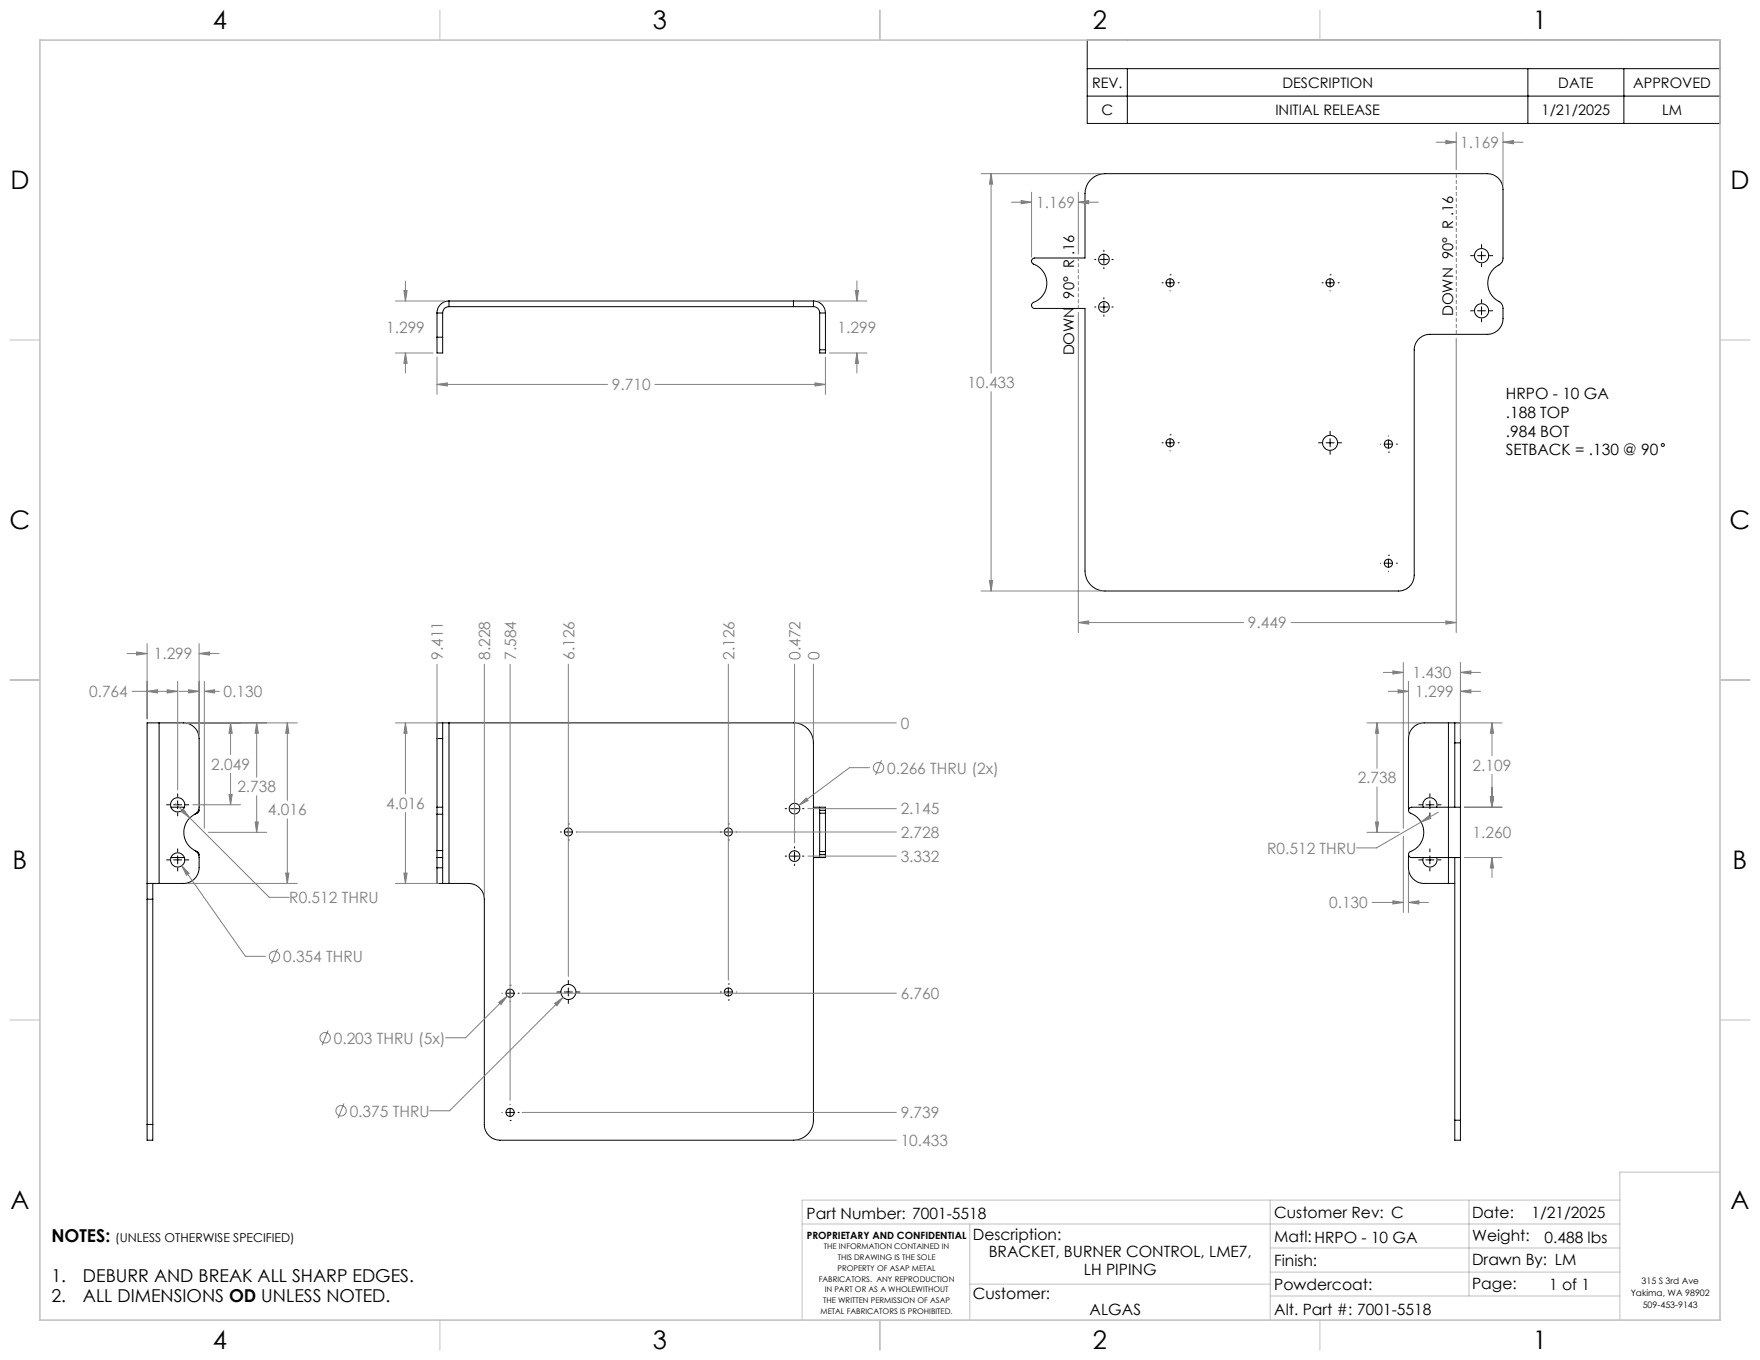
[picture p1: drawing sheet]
<svg xmlns="http://www.w3.org/2000/svg" width="559mm" height="432mm" viewBox="0 0 559 432" stroke-linecap="round" stroke-linejoin="round" font-family="sans-serif">
<g fill="none" stroke="#000" stroke-width=".32">
<path d="M345.2 12.7h200.9v26.5h-200.9zM345.2 21.8h200.9M345.2 30.5h200.9M357.9 21.8v17.4M485.1 21.8v17.4M515.6 21.8v17.4M346.4 57l1.9-1.3 2.5-.6h121.4a5 5 0 0 1 5 5v22.1l-.6 1.3a8.5 8.5 0 0 0-3.9 4.3 6.9 6.9 0 0 0 3.8 8.3l.7 1.3v3.7a5 5 0 0 1-5 5.1h-18.2a5 5 0 0 0-5 5v71.4a5.1 5.1 0 0 1-5 5h-93.2a6.4 6.4 0 0 1-6.3-6.3v-83.4h-16a1.04 1.04 0 0 1-1-1 1.04 1.04 0 0 1 1-1.1 6.6 6.6 0 0 0 3.9-6.3 6.6 6.6 0 0 0-4.6-5.9l-.2-1 .4-.6 .5-.1h16v-20.4l.6-2.6zM350.5 79.4v.4M470.4 77.6v1M470.4 79.9v2.5M138.7 99.4v7.7M138.7 99.4h1.8"/>
<path d="M140.5 99.4v7.7M142.6 97.4l-1.4 .5-.5 .7-.2 .8M142.6 95.6a3.8 3.8 0 0 0-3.9 3.8M142.6 95.6v1.8M142.6 95.6h109.3M142.6 97.4h109.3M251.9 95.6h6.4M251.9 97.4h6.4M251.9 95.6v1.8M258.3 95.6a3.8 3.8 0 0 1 3.8 3.8M258.3 97.4l1.3 .5 .6 .8v.7M258.3 95.6v1.8"/>
<path d="M260.2 99.4h1.9M260.2 99.4v11.7M262.1 99.4v11.7M347.6 82.4h.3M347.6 97.5h.3M349.2 82.4h2.6M349.2 97.5h2.6M350.5 81.1v2.5M350.5 84.9v.4M350.5 94.5v.4M350.5 96.2v2.5M353 82.4h.4"/>
<path d="M353 97.5h.4M369 89.8h.1M370.2 89.8h2.6M371.5 87.2h.1M371.5 88.5v2.6M371.5 92.3v.1M374.1 89.8h.1M419.8 89.8h.1M421 89.8h2.6M422.3 87.2h.1M422.3 88.5v2.6M422.3 92.3v.1"/>
<path d="M424.9 89.8h.1M466.9 98.7h1M466.9 81.2h1M469.1 98.7h2.6M469.1 81.2h2.6M470.4 83.7v1M470.4 95.1v1M470.4 97.4v2.5M472.9 98.7h1M472.9 81.2h1M138.7 107.1v5h1.8v-5M138.7 107.1h1.8"/>
<path d="M260.2 111.1v1h1.9v-1M260.2 111.1h1.9M350.5 100v.4M470.4 101.2v1M371.5 138h.1M371.5 139.3v2.6M422.3 136.9v1.1M422.3 139.3v2.6M440.8 138.4v.1M440.8 139.7v2.6M369 140.6h.1M370.2 140.6h2.6"/>
<path d="M371.5 143.1v.1M374.1 140.6h.1M418.6 140.6h1.2M421 140.6h2.6M422.3 143.1v1.2M424.9 140.6h1M438.3 141h.1M439.6 141h2.5M440.8 143.5h.1M443.4 141h.1M438.3 178.8h.1M439.6 178.8h2.5"/>
<path d="M440.8 176.3h.1M440.8 177.6v2.5M443.4 178.8h.1M440.8 181.4h.1M50.5 229.5h7.7a5 5 0 0 1 5 5v22l-.3 1.1-1 .9M50.5 229.5h-3.8v51M50.5 229.5v51M138.7 234.5v21.8M138.7 234.5h1.8M140.5 229.5h-1.8v5M140.5 229.5v5M140.5 229.5h2.1"/>
<path d="M140.5 234.5v21.8M142.6 229.5h109.3a6.4 6.4 0 0 1 6.4 6.4v119.8a6.4 6.4 0 0 1-6.4 6.3h-93.2a5 5 0 0 1-4.9-5v-71.5a5.1 5.1 0 0 0-5-5h-6.2M142.6 229.5v51M459.9 229.5h2M459.9 229.5h-7.7a5 5 0 0 0-5 5l.1 22.4M459.9 229.5v51M461.9 229.5v6.4M461.9 229.5h1.8v6.4M461.9 235.9v20.4M461.9 235.9h1.8M463.7 235.9v119.8M52.9 255.5h1"/>
<path d="M54.3 256.3h4.2M55.1 255.5h2.6M56.4 252v1M56.4 254.2v2.6M56.4 258.1v.9M58.9 255.5h1M61.9 258.5a6.5 6.5 0 0 0 0 11.6M63.1 256.9l-.1 .9-1.1 .7M138.7 256.3v2.2M138.7 258.5v11.6M138.7 256.3h1.8M138.7 258.5h1.8"/>
<path d="M140.5 256.3v2.2M140.5 258.5v11.6M249.3 256.8h.4M251 256.8h2.5M252.3 253.8v.4M252.3 255.5v2.5M252.3 259.3v.4M254.8 256.8h.4M258.3 256.3h1.9M260.2 256.3v1M260.2 256.3h1.9v1M260.2 257.3v.9"/>
<path d="M260.2 258.2v12.2M260.2 257.3h1.9M260.2 258.2h1.9M262.1 257.3v.9M262.1 258.2v12.2M450.5 255.5h.9M451.9 256.3a2.25 2.25 0 0 1 2.1-3 2.25 2.25 0 0 1 2.1 3M452.7 255.5h2.6M454 252v1M454 254.2v2.6M454 258.1v.9M456.5 255.5h1"/>
<path d="M463.7 256.3h-15.5a1.02 1.02 0 0 0-1 1 1.02 1.02 0 0 0 1 1 6.6 6.6 0 0 1 3.8 6.4 6.6 6.6 0 0 1-4.5 5.9l-.2 1 .7 .7h15.7M52.9 273h1M54.3 272.3h4.2M55.1 273h2.6M56.4 269.5v1M56.4 271.7v2.6M56.4 275.6v.9M58.9 273h1M61.9 270.1l1 .9 .3 .8v3.7a5 5 0 0 1-5 5h-7.7M61.9 270.1l1.1 .6 .1 1M138.7 270.1v2.2M138.7 275.5v5h1.8"/>
<path d="M138.7 270.1h1.8M138.7 272.3h1.8M138.7 275.5h1.8M138.7 272.3v3.2M140.5 270.1v2.2M140.5 275.5v5M140.5 272.3v3.2M177.9 264.2h.1M179.2 264.2h2.5M180.4 261.6h.1M180.4 266.7h.1M180.4 262.9v2.5"/>
<path d="M183 264.2h.1M228.7 264.2h.1M230 264.2h2.5M231.2 261.6h.1M231.2 266.7h.1M231.2 262.9v2.5M233.8 264.2h.1M249.3 271.8h.4M251 271.8h2.5M252.3 268.9v.4M252.3 270.5v2.6M252.3 274.4v.4"/>
<path d="M254.8 271.8h.4M258.3 272.3h1.9M260.2 270.4v.9M260.2 271.3v1M260.2 271.3h1.9M260.2 270.4h1.9M262.1 270.4v.9M262.1 271.3v1h-1.9M447.3 271.7l-.1 3.8a5 5 0 0 0 5 5h7.7M450.5 273h.9M451.9 272.3a2.25 2.25 0 0 0 2.1 3 2.25 2.25 0 0 0 2.1-3M452.7 273h2.6"/>
<path d="M454 269.5v1M454 271.7v2.6M454 275.6v.9M456.5 273h1M461.9 272.3v83.4M46.7 280.5h3.8M46.7 280.5v5M46.7 285.5v71.5M46.7 285.5h1.8M48.5 280.5v5M48.5 285.5v71.5M140.5 280.5h2.1"/>
<path d="M459.9 280.5h2M159.4 315.3h.1M160.7 315.3h2.5M162 312.8h.1M162 314.1v2.5M162 317.9h.1M164.5 315.3h.1M176.8 315h1.1M179.2 315h2.5M180.4 311.3v1.1M180.4 313.7v2.5M180.4 317.5v1.1"/>
<path d="M183 315h1.1M228.7 315h.1M230 315h2.5M231.2 312.4h.1M231.2 317.5h.1M231.2 313.7v2.5M233.8 315h.1M46.7 357v5h1.8v-5M46.7 357h1.8M159.4 353.2h.1M160.7 353.2h2.5M162 355.7h.1"/>
<path d="M162 350.6v.1M162 351.9v2.6M164.5 353.2h.1M461.9 355.7v6.3h1.8v-6.3M461.9 355.7h1.8"/>
<circle cx="350.5" cy="82.4" r="1.68"/>
<circle cx="350.5" cy="97.5" r="1.69"/>
<circle cx="371.5" cy="89.8" r="1.27"/>
<circle cx="422.3" cy="89.8" r="1.27"/>
<circle cx="470.4" cy="81.2" r="2.25"/>
<circle cx="470.4" cy="98.7" r="2.25"/>
<circle cx="371.5" cy="140.6" r="1.27"/>
<circle cx="422.3" cy="140.6" r="2.38"/>
<circle cx="440.8" cy="141" r="1.29"/>
<circle cx="528" cy="141.3" r=".47"/>
<circle cx="440.8" cy="178.8" r="1.29"/>
<circle cx="56.4" cy="255.5" r="2.26"/>
<circle cx="252.3" cy="256.8" r="1.69"/>
<circle cx="56.4" cy="273" r="2.26"/>
<circle cx="180.5" cy="264.2" r="1.27"/>
<circle cx="231.3" cy="264.2" r="1.27"/>
<circle cx="252.3" cy="271.8" r="1.69"/>
<circle cx="161.9" cy="315.4" r="1.29"/>
<circle cx="180.5" cy="314.9" r="2.39"/>
<circle cx="231.3" cy="315" r="1.27"/>
<circle cx="161.9" cy="353.2" r="1.29"/>
</g>
<g fill="none" stroke="#808080" stroke-width=".32">
<path d="M311.5 55.1h38.1M314.7 55.1l.5 3.4h-1.1zM314.7 55.1v63.4M456 45.2h6.4M459.1 44.6l3.3 .6-3.3 .4zM462.4 42v11.9M477.2 45.2l3.3-.6v1zM477.2 42v16.9M477.2 45.2h6.4M321.2 64.2h6.3M324.2 63.7l3.3 .5-3.3 .5zM327.5 61v20.7"/>
<path d="M342.4 64.2l3.3-.5v1zM342.4 61v19.6M342.4 64.2h6.3M125.6 95.6h15.7M128.2 92.3h1.1l-.6 3.3zM128.7 89.2v6.4M259.5 95.6h15.7M271.6 92.3h1l-.5 3.3zM272.1 89.2v6.4M342.4 99.2v101.6M125.6 112.1h11.9M128.7 112.1l.6 3.3h-1.1z"/>
<path d="M128.7 112.1v6.3M138.7 113.3v11.9M262.1 113.3v11.9M263.3 112.1h11.9M272.1 112.1l.5 3.3h-1zM272.1 112.1v6.3M462.4 107.4v93.4M138.7 122.1l3.3-.5v1zM138.7 122.1h54.2M207.9 122.1h54.2M258.8 121.6l3.3 .5-3.3 .5zM314.7 124.4v63.2"/>
<path d="M311.5 187.6h38.1M314.1 184.4h1.1l-.5 3.2zM342.4 197.7l3.3-.6v1.1zM342.4 197.7h52.4M409.9 197.7h52.5M459.1 197.1l3.3 .6-3.3 .5zM40.4 207.5h6.3M41.9 219.5h14.5M43.4 207l3.3 .5-3.3 .5zM46.7 219.5l3.3-.5v1zM46.7 204.3v23.9M53.1 219l3.3 .5-3.3 .5z"/>
<path d="M56.4 216.3v34.5M56.9 219.5h6.3M59.9 219l3.3 .5-3.3 .5zM63.2 207.5l3.3-.5v1zM63.2 204.3v28.9M63.2 207.5h6.4M64.9 219.5l3.3-.5v1zM64.9 219.5h4.7M64.9 216.3v46.7M138.7 210.9v44.1M153.8 210.9v73.3M162 210.9v138.5"/>
<path d="M180.4 210.9v99.1M231.2 210.9v100.2M252.3 210.9v56.7M258.3 210.9v23.7M439.2 213.5h6.4M440.8 219.5h6.4M442.2 213l3.4 .5-3.4 .5zM443.9 219l3.3 .5-3.3 .5zM445.6 210.3v52.7M447.2 216.3v16.9M463.7 213.5l3.3-.5v1zM463.7 219.5l3.3-.5v1z"/>
<path d="M463.7 210.3v24.3M463.7 213.5h6.3M463.7 219.5h6.3M59.5 229.5h34.9M73.2 229.5l.5 3.3h-1zM73.2 229.5v10.1M81.5 229.5l.5 3.3h-1zM81.5 229.5v17.3M91.2 229.5l.5 3.3h-1zM91.2 229.5v24.6M125.6 229.5h13.7M128.7 229.5l.6 3.3h-1.1z"/>
<path d="M128.7 229.5v22.6M253.2 229.5h31.4M434 229.5h16.9M437.2 229.5l.5 3.3h-1zM437.2 229.5v14.4M463.2 229.5h13.7M473.7 229.5l.5 3.3h-1zM473.7 229.5v10.5M55.8 255.2l4.5 4.5M57.6 257.7l.7-.7 2 2.7zM60.3 259.7l25.2 25.2h6.3M61.2 255.5h15.2"/>
<path d="M72.7 252.2h1l-.5 3.3zM73.2 245.5v10M81.5 252.7v11.6M91.2 260v20.5M128.7 258v22.5M256 253.4l.6 .8-3 1.5zM256.5 256.8h28.1M276.1 243.7h-6.4l-16.1 12M279.9 241.4l-1.9 4.7M437.2 249.8v14.5M456.7 257.8l-5.5 3.2M465 256.3h11.9"/>
<path d="M473.2 253h1l-.5 3.3zM473.7 245.9v10.4M57.7 274.9l2.3 2.4-.8 .6zM57.7 274.9l20.2 28.7h6.4M66.1 264.3h18.6M81 261h1l-.5 3.3zM90.7 277.2h1l-.5 3.3zM128.2 277.2h1.1l-.6 3.3zM183 264.2h101.6M256.5 271.8h28.1M434 264.3h10.3M436.7 261h1l-.5 3.3z"/>
<path d="M445.6 265.5v24.2M447.2 276.8v12.9M451.2 261l2.6-2.1 .5 .9zM451.2 261l-14.2 8.2h-6.3M465 272.3h11.9M473.7 272.3l.5 3.3h-1zM473.7 272.3v6.3M59.5 280.5h34.9M125.6 280.5h13.7M435.6 286.5h10M442.2 286l3.4 .5-3.4 .5zM447.2 286.5l3.3-.5v1z"/>
<path d="M447.2 286.5h6.3M88.1 301.3l-1.9 4.7M158.3 318.2l2.7-1.9-1.9 2.6zM161 316.3l-13.2 13.2h-6.3M165.8 315.3h118.8M176.1 318.6l2.7-1.9-2 2.6zM178.8 316.7l-36.1 36h-6.3M104.2 327.1l-1.9 4.8M109.2 350.3l-1.8 4.7M165.8 353.2h118.8M253.2 362h31.4"/>
<circle cx="279" cy="243.8" r="1.65"/>
<circle cx="87.1" cy="303.7" r="1.65"/>
<circle cx="103.2" cy="329.5" r="1.65"/>
<circle cx="108.3" cy="352.7" r="1.65"/>
</g>
<path d="M342.4 97.9v-16" fill="none" stroke="#808080" stroke-width=".32" stroke-dasharray="1.3 .6" stroke-dashoffset=".3" stroke-linecap="butt"/>
<path d="M462.4 55.1v51" fill="none" stroke="#808080" stroke-width=".32" stroke-dasharray="1.3 .6" stroke-dashoffset="-.1" stroke-linecap="butt"/>
<g fill="none" stroke="#c0c0c0" stroke-width=".32">
<path d="M139.7 3.2v9.5M279.4 3.2v9.5M419.1 3.2v9.5M3.1 107.9h9.6M546.1 107.9h9.5M3.1 215.9h9.6M546.1 215.9h9.5M3.1 323.8h9.6M546.1 323.8h9.5M546.1 372.1h-31.8v47M254.7 388.6h259.6M307.9 388.6v30.5"/>
<path d="M403.3 381v38.1M403.3 396.2h111M466.4 381v30.5M514.3 381h-259.6v38.1M139.7 419.1v9.6M279.4 419.1v9.6M307.9 407.7h95.4M403.3 403.9h111M403.3 411.5h111M419.1 419.1v9.6"/>
</g>
<path d="M12.7 12.7h533.4v406.4h-533.4z" fill="none" stroke="#c0c0c0" stroke-width=".5"/>
<path d="M342.4 64.2l3.3-.5v1zM324.2 63.7l3.3 .5-3.3 .5zM459.1 44.6l3.3 .6-3.3 .4zM477.2 45.2l3.3-.6v1zM314.7 55.1l.5 3.4h-1.1zM314.1 184.4h1.1l-.5 3.2zM459.1 197.1l3.3 .6-3.3 .5zM342.4 197.7l3.3-.6v1.1zM128.7 229.5l.6 3.3h-1.1zM128.2 277.2h1.1l-.6 3.3zM158.3 318.2l.8 .7 1.9-2.6zM176.1 318.6l.7 .7 2-2.6zM256 253.4l-2.4 2.3 3-1.5zM442.2 213l3.4 .5-3.4 .5zM463.7 213.5l3.3-.5v1zM443.9 219l3.3 .5-3.3 .5zM463.7 219.5l3.3-.5v1zM473.2 253h1l-.5 3.3zM473.7 229.5l.5 3.3h-1zM473.2 253h1l-.5 3.3zM473.7 272.3l.5 3.3h-1zM436.7 261h1l-.5 3.3zM437.2 229.5l.5 3.3h-1zM442.2 286l3.4 .5-3.4 .5zM447.2 286.5l3.3-.5v1zM451.2 261l3.1-1.2-.5-.9zM73.2 229.5l.5 3.3h-1zM72.7 252.2h1l-.5 3.3zM81.5 229.5l.5 3.3h-1zM81 261h1l-.5 3.3zM91.2 229.5l.5 3.3h-1zM90.7 277.2h1l-.5 3.3zM64.9 219.5l3.3-.5v1zM59.9 219l3.3 .5-3.3 .5zM63.2 207.5l3.3-.5v1zM43.4 207l3.3 .5-3.3 .5zM53.1 219l3.3 .5-3.3 .5zM46.7 219.5l3.3-.5v1zM57.7 274.9l1.5 3 .8-.6zM58.3 257l-.7 .7 2.7 2zM138.7 122.1l3.3-.5v1zM258.8 121.6l3.3 .5-3.3 .5zM128.2 92.3h1.1l-.6 3.3zM128.7 112.1l.6 3.3h-1.1zM272.1 112.1l.5 3.3h-1zM271.6 92.3h1l-.5 3.3z" fill="#808080"/>
<g font-size="8.1">
<text x="67.6" y="9.3">4</text>
<text x="207.3" y="9.3">3</text>
<text x="347" y="9.3">2</text>
<text x="486.7" y="9.3">1</text>
<text x="3.3" y="60.1">D</text>
<text x="549.4" y="60.1">D</text>
<text x="3" y="168">C</text>
<text x="549.1" y="168">C</text>
<text x="4" y="276">B</text>
<text x="550.1" y="276">B</text>
<text x="3.3" y="383.9">A</text>
<text x="549.4" y="383.9">A</text>
<text x="67.6" y="428.4">4</text>
<text x="207.3" y="428.4">3</text>
<text x="347" y="428.4">2</text>
<text x="486.7" y="428.4">1</text>
</g>
<g font-size="5.6">
<text x="16.3" y="394.3">NOTES:</text>
<text x="16.3" y="406.9">1.</text>
<text x="26.3" y="406.9">DEBURR AND BREAK ALL SHARP EDGES.</text>
<text x="16.3" y="413.5">2.</text>
<text x="26.3" y="413.5">ALL DIMENSIONS OD UNLESS NOTED.</text>
</g>
<g font-size="4.9" fill="#808080">
<text x="463.6" y="47">1.169</text>
<text x="329" y="66">1.169</text>
<text x="122.6" y="105.7">1.299</text>
<text x="265.9" y="105.7">1.299</text>
<text x="194.3" y="123.9">9.710</text>
<text x="307.2" y="123.3">10.433</text>
<text x="396.2" y="199.5">9.449</text>
<text x="48.8" y="209.4">1.299</text>
<text x="140.6" y="209.5" transform="rotate(-90 140.6 209.5)">9.411</text>
<text x="155.6" y="209.5" transform="rotate(-90 155.6 209.5)">8.228</text>
<text x="163.8" y="209.5" transform="rotate(-90 163.8 209.5)">7.584</text>
<text x="182.4" y="209.5" transform="rotate(-90 182.4 209.5)">6.126</text>
<text x="233.2" y="209.5" transform="rotate(-90 233.2 209.5)">2.126</text>
<text x="254.1" y="209.5" transform="rotate(-90 254.1 209.5)">0.472</text>
<text x="260.1" y="209.5" transform="rotate(-90 260.1 209.5)">0</text>
<text x="448.5" y="215.4">1.430</text>
<text x="28.3" y="221.4">0.764</text>
<text x="71" y="221.4">0.130</text>
<text x="449.3" y="221.4">1.299</text>
<text x="286" y="231.4">0</text>
<text x="67.1" y="244.4">2.049</text>
<text x="281.7" y="245.6">0.266 THRU (2x)</text>
<text x="467.6" y="244.7">2.109</text>
<text x="75.4" y="251.6">2.738</text>
<text x="431.1" y="248.7">2.738</text>
<text x="122.6" y="256.9">4.016</text>
<text x="85.1" y="258.9">4.016</text>
<text x="286" y="258.6">2.145</text>
<text x="286" y="266">2.728</text>
<text x="467.6" y="266.1">1.260</text>
<text x="286" y="273.7">3.332</text>
<text x="402.3" y="271.1">R0.512 THRU</text>
<text x="91.8" y="286.7">R0.512 THRU</text>
<text x="422" y="288.4">0.130</text>
<text x="89.9" y="305.5">0.354 THRU</text>
<text x="286" y="317.2">6.760</text>
<text x="106" y="331.3">0.203 THRU (5x)</text>
<text x="111" y="354.5">0.375 THRU</text>
<text x="286" y="355">9.739</text>
<text x="286" y="363.9">10.433</text>
</g>
<g font-size="4.9">
<text x="478.1" y="126.7">HRPO - 10 GA</text>
<text x="478.1" y="132.7">.188 TOP</text>
<text x="478.1" y="138.6">.984 BOT</text>
<text x="478.1" y="144.6">SETBACK = .130 @ 90</text>
<text x="256.1" y="386.9">Part Number: 7001-5518</text>
<text x="404.6" y="386.8">Customer Rev: C</text>
<text x="467.4" y="386.7">Date:</text>
<text x="486.2" y="386.7">1/21/2025</text>
<text x="308.9" y="393.8">Description:</text>
<text x="404.6" y="394.3">Matl:HRPO - 10 GA</text>
<text x="467.4" y="394">Weight:</text>
<text x="490.4" y="394.5">0.488 lbs</text>
<text x="313.9" y="399">BRACKET, BURNER CONTROL, LME7,</text>
<text x="404.6" y="401.9">Finish:</text>
<text x="467.4" y="401.7">Drawn By: LM</text>
<text x="344.2" y="404.9">LH PIPING</text>
<text x="308.9" y="412.4">Customer:</text>
<text x="404.6" y="409.6">Powdercoat:</text>
<text x="467.4" y="409.4">Page:</text>
<text x="491.8" y="409.6">1 of 1</text>
<text x="345.9" y="417.4">ALGAS</text>
<text x="404.6" y="417.4">Alt. Part #: 7001-5518</text>
</g>
<g font-size="4.7">
<text x="461.3" y="100.4" transform="rotate(-90 461.3 100.4)">DOWN 90° R .16</text>
<text x="341" y="112.9" transform="rotate(-90 341 112.9)">DOWN 90° R .16</text>
</g>
<g font-size="4.6">
<text x="346.7" y="27.9">REV.</text>
<text x="407.1" y="27.9">DESCRIPTION</text>
<text x="494.8" y="27.9">DATE</text>
<text x="518.5" y="27.9">APPROVED</text>
<text x="349.7" y="36.6">C</text>
<text x="404.9" y="36.6">INITIAL RELEASE</text>
<text x="489.5" y="36.6">1/21/2025</text>
<text x="527.7" y="36.6">LM</text>
</g>
<text font-size="3.9" x="36.6" y="394.3">(UNLESS OTHERWISE SPECIFIED)</text>
<text font-size="3.2" x="256.1" y="393.4">PROPRIETARY AND CONFIDENTIAL</text>
<g font-size="2.8">
<text x="521.2" y="407.7">315 S 3rd Ave</text>
<text x="517.8" y="411.5">Yakima, WA 98902</text>
<text x="521.6" y="415.3">509-453-9143</text>
</g>
<g font-size="2.5">
<text x="261.6" y="396.5">THE INFORMATION CONTAINED IN</text>
<text x="266" y="399.9">THIS DRAWING IS THE SOLE</text>
<text x="260" y="406.9">FABRICATORS. ANY REPRODUCTION</text>
<text x="265.9" y="403.4">PROPERTY OF ASAP METAL</text>
<text x="261.4" y="413.8">THE WRITTEN PERMISSION OF ASAP</text>
<text x="261.8" y="410.4">IN PART OR AS A WHOLEWITHOUT</text>
<text x="260.5" y="417.3">METAL FABRICATORS IS PROHIBITED.</text>
</g>
</svg>
